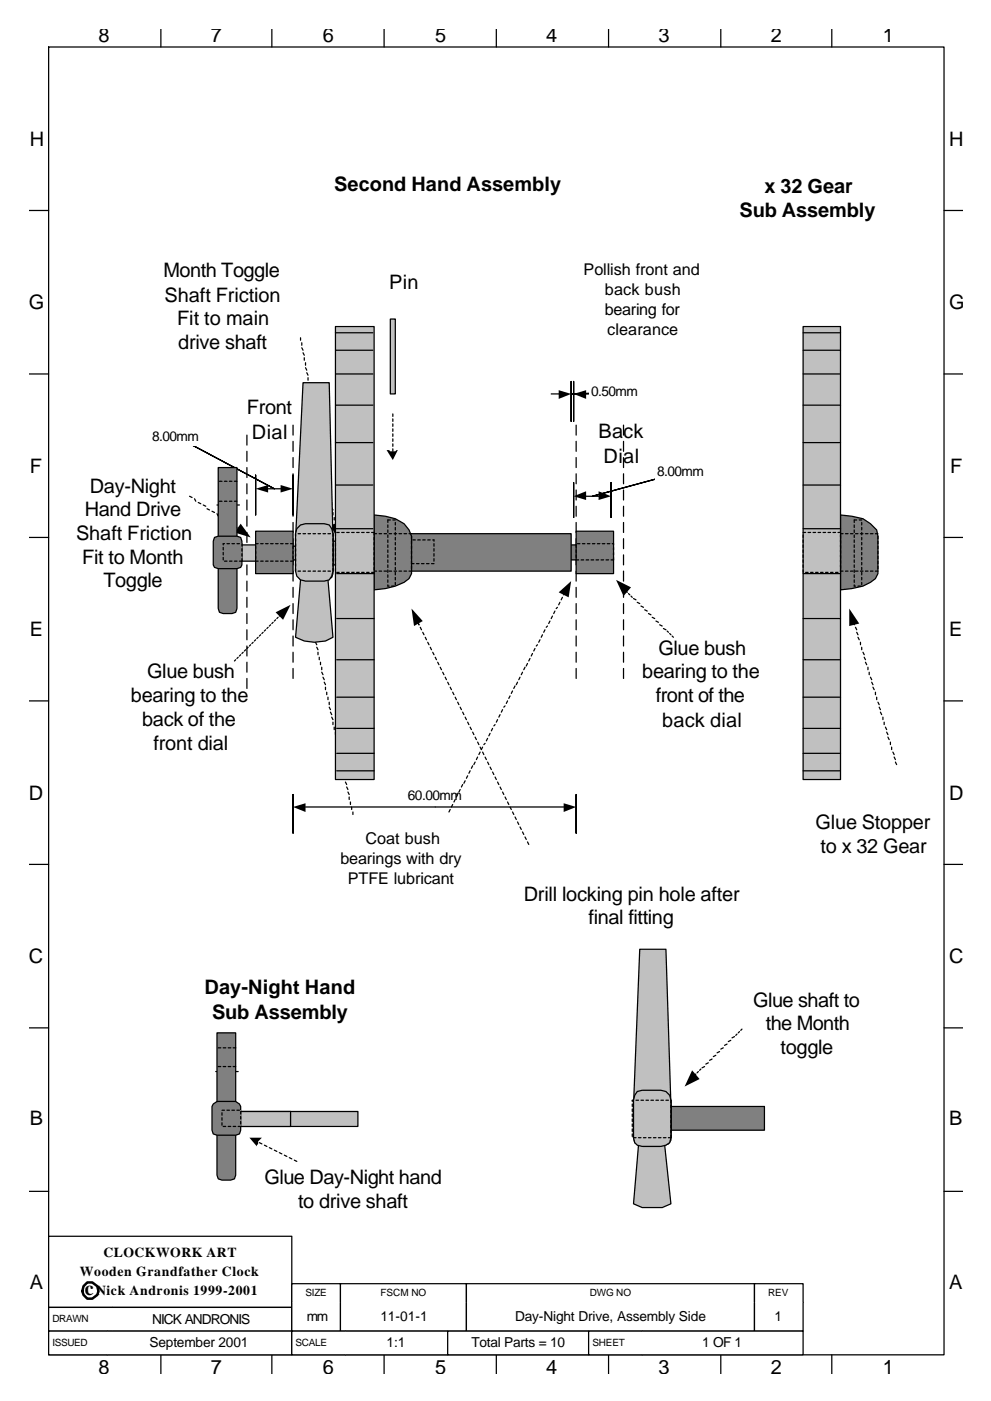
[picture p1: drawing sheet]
<svg xmlns="http://www.w3.org/2000/svg" width="210mm" height="297mm" viewBox="0 0 210 297" stroke-linecap="round" stroke-linejoin="round" font-family="sans-serif">
<g fill="none" stroke="#000" stroke-width=".26">
<path d="M10.3 10h190v277.2h-190zM34.1 6.2v3.8M57.7 6.2v3.8M81.5 6.2v3.8M105.3 6.2v3.8M129.1 6.2v3.8M152.9 6.2v3.8M176.5 6.2v3.8M6.3 44.6h4M200.3 44.6h4M6.3 79.3h4M200.3 79.3h4"/>
<path d="M6.3 113.9h4M200.3 113.9h4M6.3 148.6h4M200.3 148.6h4M6.3 183.3h4M200.3 183.3h4M6.3 217.9h4M200.3 217.9h4M6.3 252.6h4M200.3 252.6h4M34.1 287.2v4.1M57.7 287.2v4.1"/>
<path d="M81.5 287.2v4.1M105.3 287.2v4.1M129.1 287.2v4.1M152.9 287.2v4.1M176.5 287.2v4.1"/>
</g>
<path d="M10.3 262.1h51.6v15.1h-51.6z" fill-rule="evenodd" fill="#fff" stroke="#000" stroke-width=".26"/>
<path d="M61.9 272.2h10.3v3.9h-10.3z" fill-rule="evenodd" fill="#fff"/>
<path d="M61.9 276.1v-3.9h10.3v3.9" fill="none" stroke="#000" stroke-width=".26"/>
<path d="M72.2 272.2h26.8v3.9h-26.8z" fill-rule="evenodd" fill="#fff"/>
<path d="M72.2 276.1v-3.9h26.8v3.9" fill="none" stroke="#000" stroke-width=".26"/>
<path d="M99 272.2h61.1v3.9h-61.1z" fill-rule="evenodd" fill="#fff"/>
<path d="M99 276.1v-3.9h61.1v3.9" fill="none" stroke="#000" stroke-width=".26"/>
<path d="M160.1 272.2h10.3v3.9h-10.3z" fill-rule="evenodd" fill="#fff"/>
<path d="M160.1 276.1v-3.9h10.3v3.9" fill="none" stroke="#000" stroke-width=".26"/>
<path d="M10.3 277.2h13.5v5h-13.5z" fill-rule="evenodd" fill="#fff"/>
<path d="M23.8 277.2h-13.5v5h13.5" fill="none" stroke="#000" stroke-width=".26"/>
<path d="M23.8 277.2h38.1v5h-38.1z" fill-rule="evenodd" fill="#fff"/>
<path d="M23.8 277.2h38.1v5h-38.1" fill="none" stroke="#000" stroke-width=".26"/>
<path d="M61.9 276.1h10.3v6.1h-10.3z" fill-rule="evenodd" fill="#fff"/>
<path d="M61.9 276.1v6.1h10.3v-6.1" fill="none" stroke="#000" stroke-width=".26"/>
<path d="M72.2 276.1h26.8v6.1h-26.8z" fill-rule="evenodd" fill="#fff"/>
<path d="M72.2 276.1v6.1h26.8v-6.1" fill="none" stroke="#000" stroke-width=".26"/>
<path d="M99 276.1h61.1v6.1h-61.1z" fill-rule="evenodd" fill="#fff"/>
<path d="M99 276.1v6.1h61.1v-6.1" fill="none" stroke="#000" stroke-width=".26"/>
<path d="M160.1 276.1h10.3v6.1h-10.3z" fill-rule="evenodd" fill="#fff"/>
<path d="M160.1 276.1v6.1h10.3v-6.1" fill="none" stroke="#000" stroke-width=".26"/>
<path d="M10.3 282.2h12.5v5h-12.5z" fill-rule="evenodd" fill="#fff"/>
<path d="M22.8 282.2h-12.5v5h12.5" fill="none" stroke="#000" stroke-width=".26"/>
<path d="M22.8 282.2h39.1v5h-39.1z" fill-rule="evenodd" fill="#fff"/>
<path d="M22.8 282.2h39.1v5h-39.1" fill="none" stroke="#000" stroke-width=".26"/>
<path d="M61.9 282.2h11.4v5h-11.4z" fill-rule="evenodd" fill="#fff"/>
<path d="M73.3 282.2h-11.4v5h11.4" fill="none" stroke="#000" stroke-width=".26"/>
<path d="M73.3 282.2h21.7v5h-21.7z" fill-rule="evenodd" fill="#fff"/>
<path d="M73.3 282.2h21.7v5h-21.7" fill="none" stroke="#000" stroke-width=".26"/>
<path d="M95 282.2h29.9v5h-29.9z" fill-rule="evenodd" fill="#fff" stroke="#000" stroke-width=".26"/>
<path d="M124.9 282.2h11.4v5h-11.4z" fill-rule="evenodd" fill="#fff"/>
<path d="M136.3 282.2h-11.4v5h11.4" fill="none" stroke="#000" stroke-width=".26"/>
<path d="M136.3 282.2h34.1v5h-34.1z" fill-rule="evenodd" fill="#fff"/>
<g fill="none" stroke="#000" stroke-width=".26">
<path d="M83.3 87.8v.5M83.3 88.8v.5M83.3 89.9v.5M83.3 90.9v.6M83.3 92v.5M83.3 93v.6M83.3 94.1v.5M83.3 95.2v.5M181.2 132.2v.3M181.5 133l.3 .5M181.8 134.1l.2 .5M182 135.1l.3 .5"/>
<path d="M182.6 136.2v.5M182.8 137.2v.6M183.1 138.3l.3 .5M183.4 139.3l.2 .6M183.6 140.4l.3 .5M184.1 141.5v.5M184.4 142.5v.6M184.7 143.6l.2 .5M184.9 144.6l.3 .6M185.2 145.7l.3 .5M185.7 146.8v.5M186 147.8v.5"/>
<path d="M186.3 148.9l.2 .5M186.5 149.9l.3 .6M186.8 151l.3 .5M187.3 152v.6M187.6 153.1v.5M187.9 154.2l.2 .5M188.1 155.2l.3 .6M188.4 156.3l.2 .5M188.9 157.3v.6M189.2 158.4v.5M189.4 159.5l.3 .5M189.7 160.5l.3 .5"/>
<path d="M190 161.6l.2 .5M136.3 282.2h34.1v5h-34.1"/>
</g>
<g fill="#000">
<path d="M180.2 129l2.1 3.2-2.1 .5z"/>
<path d="M82 95.4h.5l.3 .3h1.1l.2-.3h.3l-1.1 2.1z" fill-rule="evenodd"/>
</g>
<path d="M82.8 67.6h1.1v15.9h-1.1z" fill-rule="evenodd" fill="#c0c0c0" stroke="#000" stroke-width=".26"/>
<path d="M62.2 168.5v8.2zM122.2 168.5v8.2z" fill-rule="evenodd" fill="#fff"/>
<path d="M62.2 168.5v8.2v-8.2M64.8 171.1h55.1M122.2 168.5v8.2v-8.2" fill="none" stroke="#000" stroke-width=".26"/>
<path d="M62.2 171.1l2.6-.8v1.9zM119.6 170.3l2.6 .8-2.6 1.1z" fill="#000"/>
<path d="M86.3 166.6h12.1v4h-12.1z" fill-rule="evenodd" fill="#fff"/>
<g fill="none" stroke="#000" stroke-width=".26">
<path d="M122.2 90.1v2.2M122.2 93.6v2.1M122.2 97v2.1M122.2 100.5v2.1M122.2 103.9v2.1M122.2 107.3v2.1M122.2 110.8v2.1M122.2 114.2v2.1M122.2 117.7v2.1M50 139.9l-.3 .2M50.5 139.3l-.2 .3M51.1 138.8l-.3 .3"/>
<path d="M51.6 138.3l-.3 .3M52.1 137.8l-.2 .2M52.7 137.2l-.3 .3M53.2 136.7l-.3 .3M53.7 136.2l-.3 .2M54.2 135.6l-.2 .3M54.8 135.1l-.3 .3M55.3 134.6l-.3 .2M55.8 134.1l-.2 .2M56.4 133.5l-.3 .3M56.9 133l-.3 .3M57.4 132.5l-.3 .2"/>
<path d="M57.9 131.9l-.2 .3M58.5 131.4l-.3 .3M59 130.9l-.3 .2M59.5 130.4l-.2 .2M122.2 121.1v2.1M122.2 124.5v2.1M122.2 128v2.1M122.2 131.4v2.1M122.2 134.8v2.2M122.2 138.3v2.1M122.2 141.7v2.1"/>
</g>
<path d="M58.5 129.8l3.1-1.6-1.5 3.2z" fill="#000"/>
<path d="M121.2 80.9v8.4zM121.7 80.9v8.4zM121.4 83.5l8.8-.2z" fill-rule="evenodd" fill="#fff"/>
<path d="M116.9 83.5h1.9M121.2 80.9v8.4v-8.4M121.4 83.5l8.8-.2-8.8 .2M121.7 80.9v8.4v-8.4M124.1 83.5h1.8" fill="none" stroke="#000" stroke-width=".26"/>
<path d="M118.5 82.7l2.7 .8-2.7 1.1zM121.7 83.5l2.7-.8v1.9z" fill="#000"/>
<path d="M124.9 81.1h10.6v4h-10.6z" fill-rule="evenodd" fill="#fff"/>
<g fill="none" stroke="#000" stroke-width=".26">
<path d="M62.2 90.1v2.2M62.2 93.6v2.1M62.2 97v2.1M62.2 100.5v2.1M62.2 103.9v2.1M62.2 107.3v2.1M62.2 110.8v2.1M62.2 114.2v2.1M62.2 117.7v2.1M62.2 121.1v2.1M62.2 124.5v2.1M62.2 128v2.1"/>
<path d="M62.2 131.4v2.1M62.2 134.8v2.2M62.2 138.3v2.1M132.8 125.3l.3 .3M133.3 125.9l.3 .2M133.9 126.4l.2 .2M134.4 126.9l.5 .3M135.2 127.7l.5 .3M136 128.5l.5 .3M136.8 129.3l.5 .3M137.6 130.1l.5 .3M138.4 130.9l.5 .2"/>
<path d="M139.2 131.7l.5 .2M140 132.5l.5 .2M140.8 133.3l.5 .2M141.6 133.8l.2 .3M142.1 134.3l.2 .3M142.6 134.8l.3 .3M62.2 141.7v2.1M55 242.3l.6 .2M56.1 242.8l.5 .3M57.1 243.3l.6 .3M58.2 243.9l.5 .2M59.3 244.4l.5 .3"/>
<path d="M60.3 244.9l.6 .3M61.4 245.4l.5 .3M62.4 246l.6 .2"/>
</g>
<g fill="#000">
<path d="M130.7 122.9l3.2 1.6-1.6 1.9z"/>
<path d="M52.9 241.2h2.7l-.8 .8v.5l-.3 .3v.3z" fill-rule="evenodd"/>
</g>
<g fill="#c0c0c0" stroke="#000" stroke-width=".26">
<path d="M46 235.7h29.9v3.1h-29.9z" fill-rule="evenodd"/>
<path d="M50.5 235.7h11.1v3.1h-11.1z" fill-rule="evenodd"/>
</g>
<path d="M45.8 227.2h.5M46.8 227.2h.6M47.9 224.8v.5M47.9 225.9v.5M47.9 226.9v.6M47.9 228v.5M47.9 229v.6M47.9 227.2h.5M48.9 227.2h.6M50 227.2h.5" fill="none" stroke="#000" stroke-width=".26"/>
<path d="M46 219h4v18h-4z" fill-rule="evenodd" fill="#808080" stroke="#000" stroke-width=".26"/>
<path d="M46.3 226.1h.5M46.3 222.2h.5M47.4 226.1h.5M47.4 222.2h.5M48.4 226.1h.5M48.4 222.2h.5M49.5 226.1h.5M49.5 222.2h.5" fill="none" stroke="#000" stroke-width=".26"/>
<g fill="#808080" stroke="#000" stroke-width=".26">
<path d="M46.3 237.5l.8-.3h1.8l.8 .3 .3 .5v11.1l-.3 .8-.8 .3h-1.8l-.8-.3-.3-.8v-11.1z" fill-rule="evenodd"/>
<path d="M45.2 234.1l.8-.6h4l.8 .6 .3 .5v5l-.3 .8-.8 .3h-4l-.8-.3-.2-.8v-5z" fill-rule="evenodd"/>
</g>
<path d="M47.1 235.4h4v3.4h-4z" fill-rule="evenodd" fill="#808080"/>
<g fill="none" stroke="#000" stroke-width=".26">
<path d="M52.4 92.3v2.1M52.4 95.7v2.1M52.4 99.1v2.1M132.3 90.1v2.2M132.3 93.6v2.1M132.3 97v2.1M52.4 102.6v2.1M52.4 106v2.1M52.4 109.4v2.2M52.4 112.9v2.1M52.4 116.3v2.1M52.4 119.8v2.1"/>
<path d="M132.3 100.5v2.1M132.3 103.9v2.1M132.3 107.3v2.1M132.3 110.8v2.1M132.3 114.2v2.1M132.3 117.7v2.1M52.4 123.2v2.1M52.4 126.6v2.2M52.4 130.1v2.1M52.4 133.5v2.1M52.4 137v2.1M132.3 121.1v2.1"/>
<path d="M132.3 124.5v2.1M132.3 128v2.1M132.3 131.4v2.1M132.3 134.8v2.2M132.3 138.3v2.1M52.4 140.4v2.1M52.4 143.8v2.2M132.3 141.7v2.1M47.1 235.9v.5M47.1 237v.5M47.1 238v.6M47.1 235.4h.5"/>
<path d="M47.4 238.8h.5M48.2 235.4h.5M48.4 238.8h.5M49.2 235.4h.5M49.5 238.8h.5M50.3 235.4h.5M50.5 238.8h.6M51.1 235.7v.5M51.1 236.7v.5M51.1 237.8v.5"/>
</g>
<path d="M54.2 100.7v8.5zM62.2 100.7v8.5zM37.3 92.5l20.9 11.1z" fill-rule="evenodd" fill="#fff"/>
<path d="M54.2 100.7v8.5v-8.5M56.6 103.6h3.2M58.2 103.6l-20.9-11.1 20.9 11.1M62.2 100.7v8.5v-8.5" fill="none" stroke="#000" stroke-width=".26"/>
<path d="M54.2 103.6l2.7-.8v1.6zM59.5 102.8l2.7 .8-2.7 .8z" fill="#000"/>
<g fill="#fff">
<path d="M32 90.4h10.6v4.2h-10.6z" fill-rule="evenodd"/>
<path d="M121.7 102.3v7.4zM129.6 102.3v7.4zM125.7 105.2l18.5-5z" fill-rule="evenodd"/>
</g>
<path d="M121.7 102.3v7.4v-7.4M124.1 105.2h3.2M125.7 105.2l18.5-5-18.5 5M129.6 102.3v7.4v-7.4" fill="none" stroke="#000" stroke-width=".26"/>
<path d="M121.7 105.2l2.7-1v1.8zM127 104.2l2.6 1-2.6 .8z" fill="#000"/>
<path d="M138.9 98.1h10.6v3.9h-10.6z" fill-rule="evenodd" fill="#fff"/>
<g fill="none" stroke="#000" stroke-width=".26">
<path d="M64.8 126.6l.3 .6M65.1 127.7l.3 .5M65.4 128.8l.2 .5M65.6 129.8v.6M65.9 130.9v.5M66.1 131.9v.6M66.4 134.1l.3 .5M66.4 133v.5M66.7 135.1l.2 .5M66.9 136.2l.3 .5M67.2 137.2l.3 .6M67.5 138.3v.5"/>
<path d="M67.7 139.3v.6M88.6 131.9l.3 .6M89.2 133l.2 .5M89.7 134.1l.3 .5M90.2 135.1l.3 .5M90.8 136.2l.2 .5M91.3 137.2l.2 .6M91.8 138.3l.3 .5M92.3 139.3l.3 .6M112.4 139.6l-.2 .5M113 138.6l-.3 .5M113.5 137.5l-.3 .5"/>
<path d="M114 136.7l-.2 .3M114.6 135.6l-.3 .6M115.1 134.6l-.3 .5M115.6 133.5l-.2 .6M116.2 132.7l-.3 .3M116.7 131.7l-.3 .5M117.2 130.6l-.3 .5M117.7 129.6l-.2 .5M118.3 128.8l-.3 .2M118.8 127.7l-.3 .5M119.3 126.6l-.2 .6M119.9 125.9l-.3 .2"/>
<path d="M68 140.4v.5M68.3 142.5l.2 .6M68.3 141.5v.5M68.5 143.6l.3 .5M68.8 144.6l.3 .6M69.1 145.7v.5M69.3 146.8v.5M69.6 147.8v.5M69.8 149.9l.3 .6M69.8 148.9v.5M70.1 151l.3 .5M70.4 152l.2 .6"/>
<path d="M70.6 153.1v.5M70.9 154.2v.5M71.2 155.2v.6M71.4 157.3l.3 .6M71.4 156.3v.5M71.7 158.4l.3 .5M72 159.5l.2 .5M92.9 140.4l.2 .5M93.4 141.5l.3 .5M93.9 142.5l.3 .6M94.5 143.6l.2 .5M95 144.6l.2 .6"/>
<path d="M95.5 145.7l.3 .5M96 146.8l.3 .5M96.6 147.8l.2 .5M97.1 148.9l.3 .5M97.6 149.9l.3 .6M98.2 151l.2 .5M98.7 152l.3 .6M99.2 153.1l.3 .5M99.7 154.2l.3 .5M100.3 155.2l.2 .6M100.8 156.3l.3 .5M101.3 157.3l.3 .6"/>
<path d="M101.9 158.4l.2 .5 .3-.5M101.9 159.5l-.3 .5M102.4 159.5l.3 .5M102.9 157.6l-.2 .3M103.5 156.5l-.3 .6M104 155.5l-.3 .5M104.5 154.4l-.3 .6M105 153.6l-.2 .3M105.6 152.6l-.3 .5M106.1 151.5l-.3 .5M106.6 150.5l-.2 .5M107.2 149.7l-.3 .2"/>
<path d="M107.7 148.6l-.3 .5M108.2 147.5l-.3 .6M108.7 146.5l-.2 .5M109.3 145.4l-.3 .6M109.8 144.6l-.3 .6M110.3 143.6l-.2 .5M110.9 142.5l-.3 .6M111.4 141.5l-.3 .5M111.9 140.7l-.2 .5M72.2 160.5l.3 .5M72.5 161.6v.5M72.8 162.6v.6"/>
<path d="M73 163.7v.5M73.3 165.8l.3 .5M73.3 164.7v.6M73.6 166.9l.2 .5M73.8 167.9l.3 .6M74.1 169v.5M74.3 170v.6M74.6 171.1v.5M74.9 172.2v.5M95.5 171.6l-.3 .6M96 170.6l-.2 .5M96.6 169.5l-.3 .5"/>
<path d="M97.1 168.5l-.3 .5M97.6 167.4l-.2 .5M98.2 166.3l-.3 .6M98.7 165.5l-.3 .6M99.2 164.5l-.2 .5M99.7 163.4l-.2 .6M100.3 162.4l-.3 .5M100.8 161.6l-.3 .5M101.3 160.5l-.2 .5M102.9 160.5l.3 .5M103.5 161.6l.2 .5M104 162.6l.2 .6"/>
<path d="M104.5 163.7l.3 .5M105 164.7l.3 .6M105.6 165.8l.2 .5M106.1 166.9l.3 .5M106.6 167.9l.3 .6M107.2 169l.2 .5M107.7 170l.2 .6M108.2 171.1l.3 .5M108.7 172.2l.3 .5M109.3 173.2l.2 .5M109.8 174.3l.3 .5M110.3 175.3l.3 .6"/>
<path d="M110.9 176.4l.2 .5M111.4 177.4l.3 .6M111.9 178.5l.3 .5"/>
</g>
<path d="M64.3 123.2l1.8 3.2-2.3 .2zM87.3 129l2.4 2.7-1.9 1zM118.5 125.6l2.7-2.4-.6 3.4z" fill="#000"/>
<path d="M178.3 109.2l2.4 .2 2.4 .6 1.6 1 1.3 1.4 .3 1.3v7.9l-.6 1.1-1 .8-1.6 .8-2.4 .5-2.4 .3z" fill-rule="evenodd" fill="#808080" stroke="#000" stroke-width=".26"/>
<g fill="none" stroke="#000" stroke-width=".26">
<path d="M178.3 113.2h.6M178.3 113.7v.5M178.3 114.7v.6M178.3 115.8v.5M178.3 116.9v.5M178.3 117.9v.5M178.3 119v.5M179.4 113.2h.5M180.4 113.2h.6M181.2 111.3v.5M181.2 112.4v.5M181.2 113.4v.5"/>
<path d="M181.2 114.5v.5M181.2 115.5v.6M181.2 116.6v.5M181.2 117.7v.5M181.2 118.7v.5M181.2 119.8v.5M181.5 113.2h.5M181.8 110.2h-.6v.6M182.3 110.2h.5M182.6 113.2h.5M182.8 110.8v.5M182.8 111.8v.6"/>
<path d="M182.8 112.9v.5M182.8 113.9v.6M182.8 115v.5M182.8 116.1v.5M182.8 117.1v.6M182.8 118.2v.5M182.8 119.2v.6M183.6 113.2h.5M184.7 113.2h.5M185.7 113.2h.6M186.3 113.7v.5M186.3 114.7v.6"/>
<path d="M186.3 115.8v.5M186.3 116.9v.5M186.3 117.9v.5M186.3 119v.5M178.3 121.1h.6M178.3 120v.6M179.4 121.1h.5M180.4 121.1h.6M181.2 124v.3h.3M181.2 120.8v.6M181.2 121.9v.5M181.2 122.9v.6"/>
<path d="M181.5 121.1h.5M182 124.3h.6M182.6 121.1h.5M182.8 120.3v.5M182.8 121.4v.5M182.8 122.4v.5M182.8 123.5v.5M183.6 121.1h.5M184.7 121.1h.5M185.7 121.1h.6M186.3 120v.6"/>
</g>
<path d="M170.4 69.2h7.9v96.1h-7.9z" fill-rule="evenodd" fill="#c0c0c0" stroke="#000" stroke-width=".26"/>
<g fill="none" stroke="#000" stroke-width=".26">
<path d="M170.4 79.3h7.9M170.4 74.3h7.9M170.4 70.6h7.9M170.4 93.8h7.9M170.4 85.9h7.9M170.4 112.1h7.9M170.4 102.8h7.9M170.4 112.9h.5M170.4 113.4v.5M170.4 114.5v.5M170.4 115.5v.6M170.4 116.6v.5"/>
<path d="M170.4 117.7v.5M170.4 118.7v.5M170.4 119.8v.5M171.4 112.9h.6M172.5 112.9h.5M173.6 112.9h.5M174.6 112.9h.6M175.7 112.9h.5M176.7 112.9h.6M177.8 112.9h.5M178.3 113.4v.5M178.3 114.5v.5"/>
<path d="M178.3 115.5v.6M178.3 116.6v.5M178.3 117.7v.5M178.3 118.7v.5M178.3 119.8v.5M170.4 121.6h7.9M170.4 131.1h7.9M170.4 139.9h7.9M170.4 120.8v.6M170.9 121.4h.5M172 121.4h.5M173 121.4h.6"/>
<path d="M174.1 121.4h.5M175.2 121.4h.5M176.2 121.4h.5M177.3 121.4h.5M178.3 120.8v.6M170.4 147.8h7.9M170.4 154.4h7.9M170.4 159.7h7.9M170.4 163.4h7.9M155.8 219.8l-.5 .2M156.4 219.3l-.3 .2M156.9 218.7l-.3 .3"/>
<path d="M157.4 218.2l-.2 .3M147.6 227.7l-.2 .3M148.2 227.2l-.3 .3M148.7 226.7l-.3 .2M149.5 226.1l-.5 .3M150.3 225.3l-.5 .3M151.1 224.5l-.6 .3M151.9 223.7l-.6 .3M152.7 223l-.6 .2M153.5 222.2l-.6 .2M154.3 221.4l-.6 .2M155 220.6l-.5 .2"/>
</g>
<path d="M146.8 226.9l1.6 1.9-3.1 1.6z" fill="#000"/>
<g fill="#808080" stroke="#000" stroke-width=".26">
<path d="M142.3 234.6h19.9v5h-19.9z" fill-rule="evenodd"/>
<path d="M134.4 233.3h7.9v7.9h-7.9z" fill-rule="evenodd"/>
</g>
<g fill="none" stroke="#000" stroke-width=".26">
<path d="M134.4 238.6h.5M134.4 236.4v.6M134.4 237.5v.5M134.7 235.7h-.3v.2M135.2 235.7h.5M135.5 238.6h.5M136.3 235.7h.5M136.5 238.6h.6M137.3 235.7h.5M137.6 238.6h.5M138.4 235.7h.5M138.6 238.6h.6"/>
<path d="M139.4 235.7h.6M139.7 238.6h.5M140.5 235.7h.5M140.8 238.6h.5M141.6 235.7h.5M142.3 238v.6h-.5M142.3 235.9v.5M142.3 237v.5"/>
</g>
<g fill="#c0c0c0" stroke="#000" stroke-width=".26">
<path d="M135.7 201.3h5.6l1 33v7.4l-.5 .8-.8 .3 1.3 12.4-1.8 .8h-4.2l-1.9-.8 1.1-12.4-.8-.5-.3-1.1v-6.9z" fill-rule="evenodd"/>
<path d="M135.2 231.4l1.1-.2h3.9l1.1 .2 .8 .8 .2 1.1v7.9l-.2 1.1-.8 .5-1.1 .3h-3.9l-1.1-.3-.5-.5-.3-1.1v-7.9l.3-1.1z" fill-rule="evenodd"/>
</g>
<g fill="none" stroke="#000" stroke-width=".26">
<path d="M63.8 71.6v.5M64 72.7v.5M64 73.7l.3 .6M64.3 74.8l.3 .5M64.6 75.8v.6M64.8 76.9v.5M64.8 78l.3 .5M65.1 79l.3 .6M65.4 80.1v.5M65.6 81.1v.6M65.6 82.2l.3 .5M65.9 83.3l.2 .5"/>
<path d="M66.1 84.3v.5M66.4 85.4v.5M66.4 86.4l.3 .6M66.7 87.5l.2 .5M66.9 88.5v.6M67.2 89.6v.5M67.2 90.7l.3 .5M67.5 91.7l.2 .6M67.7 92.8v.5M68 93.8v.6M68 94.9l.3 .5M68.3 96l.2 .5"/>
<path d="M68.5 97v.5M68.8 98.1v.5M68.8 99.1l.3 .6M40.2 105.2l.5 .3M41.3 105.7l.2 .6M42.1 106.5l.5 .3M43.1 107.1l.6 .2M43.9 107.9l.5 .2M45 108.4l.5 .3M46 108.9l.3 .5M46.8 109.7l.6 .3M47.9 110.2l.5 .3"/>
<path d="M48.7 111l.5 .3M49.7 111.6l.6 .2M69.1 100.2l.2 .5M69.3 101.2v.6M69.6 102.3v.5M69.6 103.4l.2 .5M69.8 104.4l.3 .6M70.1 105.5v.5M70.4 106.5v.6M70.4 107.6l.2 .5M70.6 108.7v.5M70.9 109.7v.5"/>
<path d="M71.2 110.8v.5M134.1 234.1v.5M134.1 235.1v.6M134.1 236.2v.5M134.1 237.2v.6M134.1 238.3v.5M134.1 239.4v.5M134.4 233.3h-.3v.2M134.9 233.3h.6M136 233.3h.5M137.1 233.3h.5M138.1 233.3h.5"/>
<path d="M139.2 233.3h.5M140.2 233.3h.6M141.3 233.3h.5M142.3 233.3v.5M142.3 234.3v.6M142.3 235.4v.5M142.3 236.4v.6M142.3 237.5v.5M142.3 238.6v.5M142.3 239.6v.6M134.1 240.4v.5M134.4 241.2h.5"/>
<path d="M135.5 241.2h.5M136.5 241.2h.6M137.6 241.2h.5M138.6 241.2h.6M139.7 241.2h.5M140.8 241.2h.5M142.3 240.7v.5h-.5"/>
</g>
<path d="M51.1 111l2.1 2.9-3.5-1zM70.1 111.3l2.1-.5-.5 3.7z" fill="#000"/>
<g fill="#c0c0c0" stroke="#000" stroke-width=".26">
<path d="M46.3 115.8h29.9v2.9h-29.9z" fill-rule="evenodd"/>
<path d="M50.8 115.5h11.1v3.5h-11.1z" fill-rule="evenodd"/>
</g>
<path d="M46 107.1h.6M47.1 107.1h.5M48.2 105v.5M48.2 106v.5M48.2 108.1v.6M48.2 109.2v.5M48.7 107.1h-.5v.5M49.2 107.1h.5M50.3 107.1h.5" fill="none" stroke="#000" stroke-width=".26"/>
<path d="M46.3 99.1h4v18h-4z" fill-rule="evenodd" fill="#808080" stroke="#000" stroke-width=".26"/>
<path d="M46.6 106.3h.5M46.6 102h.5M47.6 106.3h.6M47.6 102h.6M48.7 106.3h.5M48.7 102h.5M49.7 106.3h.6M49.7 102h.6" fill="none" stroke="#000" stroke-width=".26"/>
<g fill="#808080" stroke="#000" stroke-width=".26">
<path d="M46.6 117.4l.8-.3h1.8l.8 .3 .3 .8v10.8l-.3 .8-.8 .3h-1.8l-.8-.3-.3-.8v-10.8z" fill-rule="evenodd"/>
<path d="M45.5 113.9l.8-.2h4l.8 .2 .2 .8v5.1l-.2 .5-.8 .3h-4l-.8-.3-.3-.5v-5.1z" fill-rule="evenodd"/>
</g>
<path d="M47.4 115.3h3.9v3.7h-3.9z" fill-rule="evenodd" fill="#808080"/>
<g fill="none" stroke="#000" stroke-width=".26">
<path d="M47.4 116.1v.5M47.4 117.1v.6M47.4 118.2v.5M47.6 119h.6M47.6 115.3h-.2v.2M48.2 115.3h.5M48.7 119h.5M49.2 115.3h.5M49.7 119h.6M50.3 115.3h.5M51.3 118.4v.6h-.5M51.3 115.3v.5"/>
<path d="M51.3 116.3v.6M51.3 117.4v.5"/>
</g>
<g fill="#c0c0c0" stroke="#000" stroke-width=".26">
<path d="M70.6 114.7h20.2v5.1h-20.2z" fill-rule="evenodd"/>
<path d="M62.7 113.2h7.9v7.9h-7.9z" fill-rule="evenodd"/>
</g>
<g fill="none" stroke="#000" stroke-width=".26">
<path d="M62.7 118.7h.5M62.7 115.5v.6M62.7 116.6v.5M62.7 117.7v.5M63.2 115.5h.6M63.8 118.7h.5M64.3 115.5h.5M64.8 118.7h.6M65.4 115.5h.5M65.9 118.7h.5M66.4 115.5h.5M66.9 118.7h.6"/>
<path d="M67.5 115.5h.5M68 118.7h.5M68.5 115.5h.6M69.1 118.7h.5M69.6 115.5h.5M70.1 118.7h.5M70.6 115.5v.6M70.6 116.6v.5M70.6 117.7v.5"/>
</g>
<g fill="#c0c0c0" stroke="#000" stroke-width=".26">
<path d="M64.3 81.1h5.5l.8 33.1v7.4l-.2 .8-.8 .5 1 12.2a8 8 0 0 1-7.9 0l1.1-12.2-.6-.8-.2-1-.3-6.9z" fill-rule="evenodd"/>
<path d="M63 112.1l.8-.8 1-.3h4l1 .3 .6 .8 .2 1.1v7.9l-.2 1-.6 .8-1 .3h-4l-1-.3-.8-.8-.3-1v-7.9z" fill-rule="evenodd"/>
</g>
<g fill="none" stroke="#000" stroke-width=".26">
<path d="M62.7 113.2v.5M62.7 114.2v.5M62.7 115.3v.5M62.7 116.3v.6M62.7 117.4v.5M62.7 118.4v.6M62.7 119.5v.5M63.2 113.2h.6M64.3 113.2h.5M65.4 113.2h.5M66.4 113.2h.5M67.5 113.2h.5"/>
<path d="M68.5 113.2h.6M69.6 113.2h.5M70.6 113.2v.5M70.6 114.2v.5M70.6 115.3v.5M70.6 116.3v.6M70.6 117.4v.5M70.6 118.4v.6M70.6 119.5v.5M62.7 120.6v.5M63.2 121.1h.6M64.3 121.1h.5"/>
<path d="M65.4 121.1h.5M66.4 121.1h.5M67.5 121.1h.5M68.5 121.1h.6M69.6 121.1h.5M70.6 120.6v.5"/>
</g>
<g fill="#808080" stroke="#000" stroke-width=".26">
<path d="M120.6 115.5h6.1v3.2h-6.1z" fill-rule="evenodd"/>
<path d="M71.7 113.2h49.5v7.9h-49.5z" fill-rule="evenodd"/>
</g>
<g fill="none" stroke="#000" stroke-width=".26">
<path d="M71.7 119.2v.3h.3M71.7 115v.5M71.7 116.1v.5M71.7 117.1v.6M71.7 118.2v.5M71.7 114.5h.5M72.5 119.5h.5M72.8 114.5h.5M73.6 119.5h.5M73.8 114.5h.5M74.6 119.5h.5M74.9 114.5h.5"/>
<path d="M75.7 119.5h.5M75.9 114.5h.6M76.7 119.5h.6M77 114.5h.5M77.8 119.5h.5M78.1 114.5h.5M78.8 119.5h.6M79.1 114.5h.5M79.9 119.5h.5M80.2 114.5h.5M81 119.5h.5M81.2 114.5h.6"/>
<path d="M82 119.5h.5M82.3 114.5h.5M83.1 119.5h.5M83.3 114.5h.6M84.1 113.2v.5M84.1 114.2v.5M84.1 115.3v.5M84.1 116.3v.6M84.1 117.4v.5M84.1 118.4v.6M84.4 114.5h.5M84.7 119.5h-.6v.5"/>
<path d="M84.7 113.2h.5M85.2 113.7v.5M85.2 114.7v.6M85.2 115.8v.5M85.2 116.9v.5M85.2 117.9v.5M85.2 119v.5h.5M85.5 114.5h.5M86.3 119.5h.5M86.5 114.5h.5M87.3 119.5h.5M87.6 114.5h.5"/>
<path d="M88.4 119.5h.5M88.6 114.5h.6M89.4 119.5h.6M89.7 114.5h.5M90.5 119.5h.5M90.8 114.5h.5M91.5 119.5h.6M91.8 114.5h.3v.2M92.1 115.3v.5M92.1 116.3v.6M92.1 117.4v.5M92.1 118.4v.6"/>
<path d="M84.1 120.6v.5M84.7 121.1h.5M85.2 120v.6"/>
</g>
<path d="M54.2 112.6h8v9h-8z" fill-rule="evenodd" fill="#808080" stroke="#000" stroke-width=".26"/>
<g fill="none" stroke="#000" stroke-width=".26">
<path d="M54.2 119h.6M54.2 115.8v.5M54.2 116.9v.5M54.2 117.9v.5M54.2 115.3h.6M55.3 119h.5M55.3 115.3h.5M56.4 119h.5M56.4 115.3h.5M57.4 119h.5M57.4 115.3h.5M58.5 119h.5"/>
<path d="M58.5 115.3h.5M59.5 119h.6M59.5 115.3h.6M60.6 119h.5M60.6 115.3h.5M61.6 119h.6M61.6 115.3h.6M62.2 115.8v.5M62.2 116.9v.5M62.2 117.9v.5"/>
</g>
<path d="M79.4 109.2l2.4 .2 2.1 .6 1.8 1 1.1 1.4 .5 1.3v7.9l-.5 1.1a12.2 12.2 0 0 1-7.4 2.4z" fill-rule="evenodd" fill="#808080" stroke="#000" stroke-width=".26"/>
<g fill="none" stroke="#000" stroke-width=".26">
<path d="M79.4 113.2h.5M79.4 113.7v.5M79.4 114.7v.6M79.4 115.8v.5M79.4 116.9v.5M79.4 117.9v.5M79.4 119v.5M80.4 113.2h.6M81.5 113.2h.5M82.3 111.3v.5M82.3 112.4v.5M82.3 113.4v.5"/>
<path d="M82.3 114.5v.5M82.3 115.5v.6M82.3 116.6v.5M82.3 117.7v.5M82.3 118.7v.5M82.3 119.8v.5M82.5 113.2h.6M82.8 110.2h-.5v.6M83.3 110.2h.6M83.6 113.2h.5M83.9 110.8v.5M83.9 111.8v.6"/>
<path d="M83.9 112.9v.5M83.9 113.9v.6M83.9 115v.5M83.9 116.1v.5M83.9 117.1v.6M83.9 118.2v.5M83.9 119.2v.6M84.7 113.2h.5M85.7 113.2h.6M86.8 113.2h.5M87.3 113.7v.5M87.3 114.7v.6"/>
<path d="M87.3 115.8v.5M87.3 116.9v.5M87.3 117.9v.5M87.3 119v.5M79.4 121.1h.5M79.4 120v.6M80.4 121.1h.6M81.5 121.1h.5M82.3 124v.3h.2M82.3 120.8v.6M82.3 121.9v.5M82.3 122.9v.6"/>
<path d="M82.5 121.1h.6M83.1 124.3h.5M83.6 121.1h.5M83.9 120.3v.5M83.9 121.4v.5M83.9 122.4v.5M83.9 123.5v.5M84.7 121.1h.5M85.7 121.1h.6M86.8 121.1h.5M87.3 120v.6"/>
</g>
<path d="M71.2 69.2h8.2v96.1h-8.2z" fill-rule="evenodd" fill="#c0c0c0" stroke="#000" stroke-width=".26"/>
<g fill="none" stroke="#000" stroke-width=".26">
<path d="M71.2 79.3h7.9M71.2 74.3h7.9M71.2 70.6h7.9M71.2 93.8h7.9M71.2 85.9h7.9M71.2 112.1h7.9M71.2 102.8h7.9M71.2 113.2v.5M71.2 114.2v.5M71.2 115.3v.5M71.2 116.3v.6M71.2 117.4v.5"/>
<path d="M71.2 118.4v.6M71.2 119.5v.5M71.4 112.9h.6M72.5 112.9h.5M73.6 112.9h.5M74.6 112.9h.5M75.7 112.9h.5M76.7 112.9h.6M77.8 112.9h.5M78.8 112.9h.6v.5M79.4 113.9v.6M79.4 115v.5"/>
<path d="M79.4 116.1v.5M79.4 117.1v.6M79.4 118.2v.5M79.4 119.2v.6M71.2 120.6v.5M71.4 121.6h8M71.4 131.1h8M71.4 139.9h8M71.4 121.4h.6M72.5 121.4h.5M73.6 121.4h.5M74.6 121.4h.5"/>
<path d="M75.7 121.4h.5M76.7 121.4h.6M77.8 121.4h.5M78.8 121.4h.6M79.4 120.3v.5M71.4 147.8h8M71.4 154.4h8M71.4 159.7h8M71.4 163.4h8"/>
</g>
<path d="M122.2 112.6h8v9h-8z" fill-rule="evenodd" fill="#808080" stroke="#000" stroke-width=".26"/>
<g fill="none" stroke="#000" stroke-width=".26">
<path d="M122.2 118.7h.6M122.2 115.5v.6M122.2 116.6v.5M122.2 117.7v.5M122.5 115.3h.5M123.3 118.7h.5M123.6 115.3h.5M124.4 118.7h.5M124.6 115.3h.5M125.4 118.7h.5M125.7 115.3h.5M126.5 118.7h.5"/>
<path d="M126.7 115.3h.6M127.5 118.7h.6M127.8 115.3h.5M128.6 118.7h.5M128.9 115.3h.5M129.9 115.3h.3v.2M130.2 118.2v.5h-.6M130.2 116.1v.5M130.2 117.1v.6"/>
</g>
<path d="M18.5 271.9h1.1l1 .8 .3 1.1-.3 .7-1 .8h-1.1a1.92 1.92 0 0 1-1-1.7 1.92 1.92 0 0 1 1-1.7z" fill="none" stroke="#000" stroke-width=".53"/>
<g font-size="4.2">
<text x="20.9" y="8.9">8</text>
<text x="44.7" y="8.9">7</text>
<text x="68.5" y="8.9">6</text>
<text x="92.3" y="8.9">5</text>
<text x="115.9" y="8.9">4</text>
<text x="139.7" y="8.9">3</text>
<text x="163.5" y="8.9">2</text>
<text x="187.3" y="8.9">1</text>
<text x="6.3" y="30.9">H</text>
<text x="201.3" y="30.9">H</text>
<text x="70.9" y="40.4">Second Hand Assembly</text>
<text x="162.2" y="40.9">x 32 Gear</text>
<text x="156.9" y="45.9">Sub Assembly</text>
<text x="34.7" y="58.6">Month Toggle</text>
<text x="6.1" y="65.5">G</text>
<text x="34.9" y="63.9">Shaft Friction</text>
<text x="82.5" y="61.3">Pin</text>
<text x="201.3" y="65.5">G</text>
<text x="37.6" y="69">Fit to main</text>
<text x="37.8" y="74">drive shaft</text>
<text x="52.4" y="87.8">Front</text>
<text x="53.4" y="93">Dial</text>
<text x="127" y="92.8">Back</text>
<text x="6.3" y="100.2">F</text>
<text x="128.1" y="98.1">Dial</text>
<text x="201.6" y="100.2">F</text>
<text x="19" y="104.4">Day-Night</text>
<text x="18" y="109.4">Hand Drive</text>
<text x="16.1" y="114.5">Shaft Friction</text>
<text x="17.5" y="119.5">Fit to Month</text>
<text x="22" y="124.5">Toggle</text>
<text x="6.3" y="134.8">E</text>
<text x="201.3" y="134.8">E</text>
<text x="31.2" y="143.8">Glue bush</text>
<text x="136.3" y="143.8">bearing to the</text>
<text x="139.7" y="138.8">Glue bush</text>
<text x="27.8" y="148.9">bearing to the</text>
<text x="139.2" y="148.9">front of the</text>
<text x="30.2" y="153.9">back of the</text>
<text x="140.5" y="154.2">back dial</text>
<text x="32.5" y="158.9">front dial</text>
<text x="6.1" y="169.5">D</text>
<text x="201.3" y="169.5">D</text>
<text x="173" y="175.9">Glue Stopper</text>
<text x="174.1" y="180.9">to x 32 Gear</text>
<text x="111.1" y="190.9">Drill locking pin hole after</text>
<text x="124.9" y="196">final fitting</text>
<text x="6.1" y="204.2">C</text>
<text x="201.3" y="204.2">C</text>
<text x="43.4" y="210.8">Day-Night Hand</text>
<text x="159.8" y="213.4">Glue shaft to</text>
<text x="45" y="216.1">Sub Assembly</text>
<text x="162.5" y="218.5">the Month</text>
<text x="165.6" y="223.5">toggle</text>
<text x="6.3" y="238.6">B</text>
<text x="201.3" y="238.6">B</text>
<text x="56.1" y="251">Glue Day-Night hand</text>
<text x="63.2" y="256">to drive shaft</text>
<text x="6.3" y="273.2">A</text>
<text x="18" y="274.5">c</text>
<text x="201.3" y="273.2">A</text>
<text x="20.9" y="291.2">8</text>
<text x="44.7" y="291.2">7</text>
<text x="68.5" y="291.2">6</text>
<text x="92.3" y="291.2">5</text>
<text x="115.9" y="291.2">4</text>
<text x="139.7" y="291.2">3</text>
<text x="163.5" y="291.2">2</text>
<text x="187.3" y="291.2">1</text>
</g>
<g font-size="3.4">
<text x="123.8" y="58.4">Pollish front and</text>
<text x="128.3" y="62.6">back bush</text>
<text x="128.3" y="66.9">bearing for</text>
<text x="128.9" y="71.1">clearance</text>
<text x="77.5" y="179">Coat bush</text>
<text x="72.2" y="183.3">bearings with dry</text>
<text x="73.8" y="187.5">PTFE lubricant</text>
</g>
<g font-size="2.9">
<text x="125.4" y="84">0.50mm</text>
<text x="32.3" y="93.6">8.00mm</text>
<text x="139.4" y="101">8.00mm</text>
<text x="86.5" y="169.5">60.00mm</text>
<text x="22" y="266.6">CLOCKWORK ART</text>
<text x="16.9" y="270.6">Wooden Grandfather Clock</text>
<text x="20.4" y="274.5">Nick Andronis 1999-2001</text>
<text x="32.3" y="280.6">NICK ANDRONIS</text>
<text x="65.1" y="280.1">mm</text>
<text x="80.7" y="280.1">11-01-1</text>
<text x="109.3" y="280.1">Day-Night Drive, Assembly Side</text>
<text x="164.3" y="280.1">1</text>
<text x="31.7" y="285.7">September 2001</text>
<text x="82" y="285.7">1:1</text>
<text x="100" y="285.7">Total Parts = 10</text>
<text x="149" y="285.7">1 OF 1</text>
</g>
<g font-size="2.1">
<text x="64.8" y="274.8">SIZE</text>
<text x="80.7" y="274.8">FSCM NO</text>
<text x="125.1" y="274.8">DWG NO</text>
<text x="163" y="274.8">REV</text>
<text x="11.1" y="280.4">DRAWN</text>
<text x="11.1" y="285.4">ISSUED</text>
<text x="62.7" y="285.4">SCALE</text>
<text x="125.7" y="285.4">SHEET</text>
</g>
</svg>
